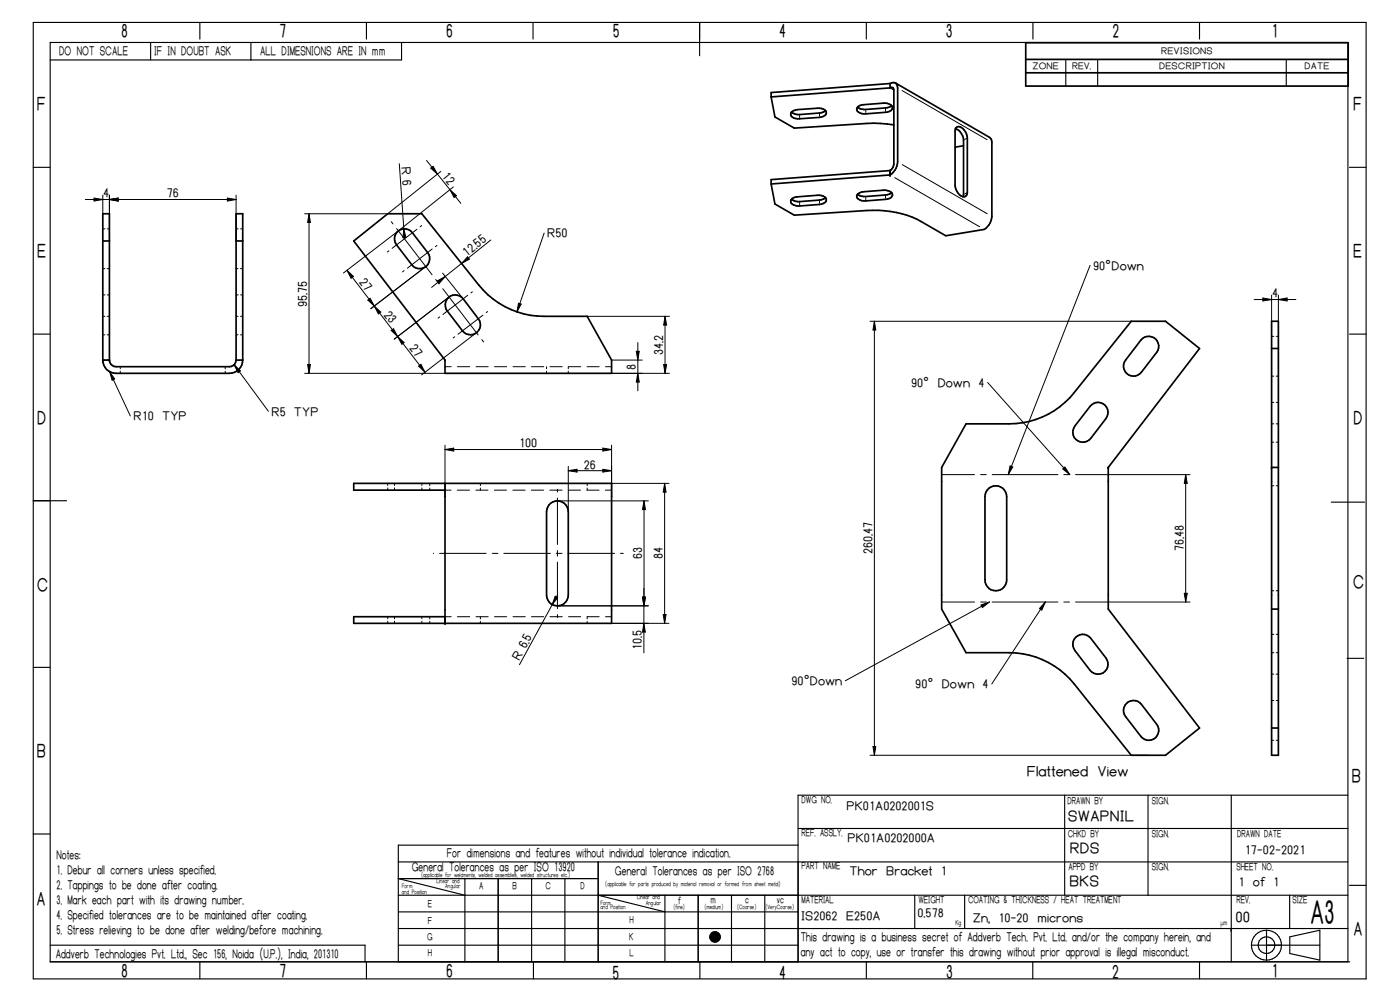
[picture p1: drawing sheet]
<svg xmlns="http://www.w3.org/2000/svg" width="420mm" height="297mm" viewBox="0 0 420 297" stroke-linecap="round" stroke-linejoin="round" font-family="sans-serif">
<g fill="none" stroke="#000" stroke-width=".34">
<path d="M10 6.7h400v287h-400zM45.2 12.7v5.3M60 6.7v5M75.3 12.7v5.3M110 6.7v5M120.5 12.7v5.3h-105.4M160 6.7v5M210 6.7v10M260 6.7v5M310 6.7v5M319.9 17.8v8M329.4 17.8v8"/>
<path d="M360 6.7v5M386 17.8v8M10 50.2h5M405 50.2h5M10 100.2h5M405 100.2h5M10 150.2h10M399.5 150.7h10M404.3 197.5h5M10 200.2h5M319.5 238.6v30M344.5 238.6v30"/>
<path d="M369.5 238.6v50M404.5 238.6h-165v50M10 250.2h5M179.5 258.6v30M239.5 253.6h-120v35M239.5 248.6h165M404.5 258.6h-285M119.5 268.6h120M119.5 278.6h285M139.5 263.6v25M149.5 263.6v25zM159.5 263.6v25"/>
<path d="M169.5 263.6v25M179.5 263.6h-60l20 5M199.5 268.6v20M209.5 268.6v20v-15M215 279.7l-1.9 1.8M219.5 268.6v20M229.5 268.6v20M239.5 273.6h-120M274.5 268.6v10M289.5 268.6v10M369.4 278.6v.9M380.1 279.1a4.5 4.5 0 0 0-4.5 4.5"/>
<path d="M380.1 279.1v9M380.1 279.1a4.5 4.5 0 0 1 4.5 4.5 4.5 4.5 0 0 1-4.5 4.5M387 268.6v10M404.5 268.6h-225l20 5M405 265.6h5M15.1 283.6h94.4v5M60 288.7v5M110 288.7v5M119.5 283.6h120M160.1 288.7v5M210 288.6v5M260 288.5v5"/>
<path d="M310 288.7v5M360 288.7v5M375.6 283.6a4.5 4.5 0 0 0 4.5 4.5M375.6 283.6h20.5M387.1 281.1l9-2v9l-9-2zM404.5 288.6v-275.9h-389.4v275.9h390"/>
<circle cx="380.1" cy="283.6" r="2.5"/>
</g>
<g fill="none" stroke="#000" stroke-width=".51">
<path d="M307.8 17.8h96.8M307.8 12.8h96.8v13h-96.8zM231.4 29.1l1.2 6 5.8 3.3 23.8-1.4 6.1 .5M237.4 33.7l.8-.5 1.1-.3 6.6-.4a1.58 1.58 0 0 1 2 1.9l-.8 .5-1.2 .3-6.6 .4a1.58 1.58 0 0 1-1.9-1.9zM247.7 33.2l-.7 .5-1.1 .2-5.9 .5-1.2-.1-1.2-.7M257.6 31.9l1.6-.5 7.2-.4a1.26 1.26 0 0 1 1.2 .7 1.26 1.26 0 0 1-.2 1.5l-1.6 .5-6 .5-1.2-.1a1.25 1.25 0 0 1-1.3-.8 1.25 1.25 0 0 1 .3-1.4zM267.1 25.1l-35.7 2.7v1.3M267.1 25.1v1.3M267.1 26.4l-35.7 2.7M267.1 25.1a1.4 1.4 0 0 1 1.6-.2 1.4 1.4 0 0 1 .7 1.5v22.2l-.5 1.9-.8 1.2-1 .8M267.1 26.4a.7 .7 0 0 1 .8-.1 .7 .7 0 0 1 .4 .8v22.1l-.3 .9-.9 1.1M267.6 31.7l-.8 .5-1 .2-6 .5-1.7-.3-.7-.5"/>
<path d="M268.7 24.9l28.3 16.3 .6 .9 .1 22.8-.5 1.9-.8 1.2-1 .8-11.6 1.9-7.3-4.2a29.9 29.9 0 0 0-16.3-3.3l-21.8 1.4-5.8-3.4-1.2-6M286.7 38.7a3.5 3.5 0 0 1 2.5 3.3l-.1 17M286.9 38.4a1.62 1.62 0 0 1 2.5 .6l.7 1.2 .2 1.2v16.3a1.24 1.24 0 0 1-.9 1.4 1.24 1.24 0 0 1-1.4-.6l-1.1-1.7-.3-1.2v-16.3zM307.8 21.8h96.8M237.4 59.9a2.43 2.43 0 0 1 1.9-.8l6.6-.5a1.58 1.58 0 0 1 2 1.9l-.8 .5-1.2 .3-5.9 .5-1.3-.1a1.26 1.26 0 0 1-1.3-1.8zM247.7 59.3l-.7 .5-1.1 .2-5.9 .5-1.2-.1-1.2-.6M257.3 58.4l.8-.6 1.1-.3 5.9-.4 1.2 .1a1.23 1.23 0 0 1 1.3 .7 1.23 1.23 0 0 1-.2 1.4l-1.6 .5-6 .5-1.2-.1a1.29 1.29 0 0 1-1.3-1.8zM267.1 52.5l-35.7 2.7M267.1 51.2l-35.7 2.7v1.3M267.1 51.2v1.3M267.6 57.8l-.8 .5-1 .2-6 .5-1.7-.2-.7-.5M289.2 43.7l-2.6 .5"/>
<path d="M30.8 72.3h2M70.9 72.3h1.9M106.2 72.3l10.2-8.2h10.2l17.1 21.5a25.1 25.1 0 0 0 19.6 9.3h12.9l7.3 13.1v4h-49.9v-4zM119.3 69.5a3 3 0 0 1 4.5 .4l4.5 5.9a3 3 0 0 1-.5 4.2 3 3 0 0 1-4.2-.6l-4.6-5.9a2.99 2.99 0 0 1 .3-4zM134.5 89.4a2.95 2.95 0 0 1 4.5 .3l4.5 5.9a2.99 2.99 0 0 1-.5 4.2 2.99 2.99 0 0 1-4.2-.5l-4.6-6a2.99 2.99 0 0 1 .3-3.9zM381.6 96.4h2.1v130.2h-2.1zM30.8 108h2M30.8 108v-43.9h2v43.9M30.8 108a3.9 3.9 0 0 0 4 4h34a4 4 0 0 0 4-4M32.8 108a1.97 1.97 0 0 0 2 2h34a2.03 2.03 0 0 0 2.1-2M70.9 108v-43.9h1.9v43.9M70.9 108h1.9"/>
<path d="M342.4 102.1a3 3 0 0 1 4.2-.6 3 3 0 0 1 .5 4.2l-4.5 6a2.99 2.99 0 0 1-4.2 .5 2.99 2.99 0 0 1-.6-4.2zM381.6 104.6h2.1M289.9 127.2h13a24.8 24.8 0 0 0 19.5-9.4l17.1-21.4h10.3l10.2 8.2-27.4 35.7v42.5l27.4 35.6-10.2 8.2h-10.3l-17.1-21.4a25.1 25.1 0 0 0-19.5-9.4h-13l-7.3-13v-42.5zM327.6 121.4a3 3 0 0 1 4 .2 3 3 0 0 1 .3 4l-4.5 5.9a3 3 0 0 1-4.3 .5 3 3 0 0 1-.5-4.2zM133.6 147.1h-27.4v-2.1h77.3v42h-77.3v-2h27.4M133.6 145v42M164.8 151.5a3.3 3.3 0 0 1 3.6-1 3.3 3.3 0 0 1 2.1 3v25.1a3.3 3.3 0 0 1-3.2 3.2 3.3 3.3 0 0 1-3.3-3.2v-25.1l.1-.7zM296.3 147a3.3 3.3 0 0 1 3.6-1.1 3.3 3.3 0 0 1 2.2 3.1v25a3.3 3.3 0 0 1-3.2 3.2 3.3 3.3 0 0 1-3.3-3.2v-25l.1-.7zM381.6 140.3h2.1M322.9 191.2a3 3 0 0 1 4.5 .3l4.5 5.9a3 3 0 0 1-.5 4.3 3 3 0 0 1-4.3-.6l-4.5-5.9a3.1 3.1 0 0 1 .3-4zM381.6 182.8h2.1M338.1 211a2.99 2.99 0 0 1 4.5 .3l4.5 6a2.99 2.99 0 0 1-.5 4.2 2.99 2.99 0 0 1-4.2-.6l-4.6-5.9a2.93 2.93 0 0 1 .3-4z"/>
<path d="M381.6 218.4h2.1"/>
<circle cx="214.6" cy="281.1" r="1.51"/>
</g>
<g fill="#000">
<path d="M28.2 59.4l2.6 .5-2.6 .4zM32.8 59.9l2.7-.5v.9zM68.2 59.4l2.7 .5-2.7 .4zM129.3 50.5l.7-.6 1.3 2.3zM135 56.9l2 1.8-.7 .6zM92.7 64.1l.5 2.7h-.9zM121.2 68.7l.6 2.5-.9 .1zM140.3 77l.6 .8-2.4 1.2zM104.1 81.1l2 1.8-.7 .6zM110.4 90l.7-.5 1.2 2.3zM112.3 91.9l2 1.7-.7 .6zM117.4 99.1l.7-.5 1.2 2.4z"/>
<path d="M131.3 84.2l2.3-1.2-1.7 2zM155.6 91l.8 .2-1.3 2.4zM199.6 94.9l.5 2.6h-.9zM262.4 96.4l.4 2.6h-.8zM379 89.4l2.6 .5-2.6 .4zM383.7 89.9l2.6-.5v.9zM32.9 111.5l1.5 2.2-.8 .4zM70.3 109.4l1.9 1.9-.8 .5zM92.3 109.4h.9l-.5 2.6zM119.3 101l2 1.8-.7 .5zM125.6 109.9l.7-.6 1.2 2.4zM191 105.4h.8l-.4 2.6z"/>
<path d="M191.4 112l.4 2.6h-.8zM199.2 109.4h.9l-.5 2.6zM133.6 134.9l2.6-.4v.8zM180.9 134.5l2.6 .4-2.6 .4zM303.1 139.8l.8 .3-1.3 2.3zM170.5 141.2l2.7-.4v.8zM180.9 140.8l2.6 .4-2.6 .4zM193.3 150.3l.4 2.6h-.9zM199.5 145l.4 2.7h-.9zM319 140.7l.6-.6 1.4 2.3zM355.8 142.4l.5 2.6h-.9zM166.6 178.9l.8 .4-1.7 2.1z"/>
<path d="M192.8 179.2h.9l-.5 2.6zM192.8 179.2h.9l-.4 2.6zM355.4 178h.9l-.5 2.6zM193.2 187l.5 2.7h-.9zM199 184.4h.9l-.4 2.6zM294.4 181.5l2.5-.9-2.1 1.7zM313.7 180.6l-1 2.4-.8-.4zM262 224h.8l-.4 2.6z"/>
<circle cx="214.6" cy="281.1" r="1.51"/>
</g>
<g fill="#000">
<circle cx="267.1" cy="51.2" r=".25"/>
<circle cx="267.1" cy="52.5" r=".25"/>
<circle cx="30.8" cy="108" r=".25"/>
<circle cx="32.8" cy="108" r=".25"/>
<circle cx="332.6" cy="140.3" r=".25"/>
<circle cx="381.6" cy="140.3" r=".25"/>
<circle cx="133.6" cy="187" r=".25"/>
</g>
<g fill="none" stroke="#000" stroke-width=".3">
<path d="M240 34.7v.6M245.9 34.2v.6M259.8 33.2v.6M265.8 32.7v.6M267.5 26.5l.5 .4M270.8 27.2l25.4 14.7M25.6 59.9h45.3M28.2 59.4l2.6 .5-2.6 .4zM30.8 58.5v5.6M32.8 59.9l2.7-.5v.9zM32.8 58.5v13.8M68.2 59.4l2.7 .5-2.7 .4z"/>
<path d="M70.9 58.5v13.8M119.8 49.1l1.6 22.6M128 48.1l10.3 12.9M129.3 50.5l.7-.6 1.3 2.3zM132.3 51.4l-15.9 12.7h-25M135 56.9l2 1.8-.7 .6zM136 56.1l-16.4 13.2-16.5 12.6M259.8 59.3v.6M265.8 58.8v.7M268.5 53.3l25.5 14.7M270.8 49.4l25.5 14.7M290 41.6l-.5 .3"/>
<path d="M290 57.9l-.5 .3M30.8 68.7h.7M32.2 68.7h.6M70.9 68.7h.6M72.2 68.7h.6M92.7 64.1l.5 2.7h-.9zM92.7 64.1v47.9M116.7 75.3l-.5 .3M117.4 66.5l.5 .7M119 68.6l10.7 13.8M121.2 68.7l.6 2.5-.9 .1zM125.1 68.8l-7.4 5.7"/>
<path d="M126.6 67.7l-.5 .3M127.8 80l-16.5 12.6M129.7 74.7l-7.5 5.8M131.1 73.7l-.4 .3M140.3 77l.6 .8-2.4 1.2zM147.3 72l-17.8 14.2M163.3 69.9l-8.2 23.7M240 60.8v.6M245.9 60.4v.6M327.1 79.6l-24.5 62.8M30.8 94.9h.7M30.8 88.5h.7"/>
<path d="M30.8 80.6h.7M32.2 94.9h.6M32.2 80.6h.6M32.2 88.5h.6M70.9 94.9h.5M70.9 88.5h.6M70.9 80.6h.5M72.2 94.9h.6M72.2 80.6h.6M72.2 88.5h.6M104.1 81.1l23.4 30.6M104.1 81.1l2 1.8-.7 .6z"/>
<path d="M110.4 90l.7-.5 1.2 2.3zM112.3 91.9l2 1.7-.7 .6zM117.4 99.1l.7-.5 2.5 4.7 .7-.5zM121.3 81.2l-.5 .4M130.8 83.9l1 1.3M131.3 84.2l2.3-1.2-1.7 2zM131.9 95.1l-.4 .4M132.8 82l6.2 7.7M132.9 86.6l10.6 13.9M134.8 89.1l-16.5 12.7M140.4 88.6l-7.5 5.8M141.8 87.5l-.5 .4"/>
<path d="M143 99.8l-16.5 12.7M144.9 94.6l-7.5 5.7M146.3 93.5l-.4 .3M155.6 91l.8 .2-1.3 2.4zM176.2 94.9h24.7M199.6 94.9v17.1M199.6 94.9l.5 2.6h-.9zM261.1 96.4h78.4M262.4 96.4l.4 2.6h-.8zM262.4 96.4v130.2M376.4 89.9h12.5M379 89.4l2.6 .5-2.6 .4z"/>
<path d="M381.6 88.6v7.8M383.7 88.6v7.8M383.7 89.9l2.6-.5v.9zM30.8 108h.7M30.8 100.5h.7M32.2 108h.6M32.2 100.5h.6M32.9 111.5l1.5 2.2-.8 .4zM32.9 111.5l6.2 13.3M36.1 110v.7M36.1 111.4v.6M67.6 110v.7"/>
<path d="M67.6 111.4v.6M70.3 109.4l1.9 1.9-.8 .5zM70.3 109.4l10.2 14M70.9 100.5h.5M72.2 100.5h.6M91.4 112h42.2M92.3 109.4h.9l-.5 2.6zM125.6 109.9l.7-.6 1.2 2.4zM133.6 108h.1M133.6 110h1.8M136.5 101l-.5 .4M137.3 110h3.7"/>
<path d="M142.9 110h3.6M144.6 101.9l.5 .7M148.4 110h3.7M154 110h3.6M159.5 110h3.7M164 110v.7M164 111.4v.6M165 110h3.7M170.5 110v.7M170.5 111.4v.6M170.6 110h3.7M176.2 110h3.6"/>
<path d="M181.7 110h1.8M183.5 112h17.4M183.5 108h9.2M191 105.4h.8l-.4 2.6zM191.4 102.8v14.5M191.4 112l.4 2.6h-.8zM199.2 109.4h.9l-.5 2.6zM296.4 114.8l24.6 27.6M381.6 112.9h.7M381.6 100.9h.7M383 112.9h.7M383 100.9h.7"/>
<path d="M133.6 133.6v15.5M133.6 134.9l2.6-.4v.8zM133.6 134.9h49.9M170.5 139.9v13.6M180.9 134.5l2.6 .4-2.6 .4zM183.5 133.6v15.5M303.1 139.8l.8 .3-1.3 2.3zM381.6 127.2h.7M381.6 132.7h.7M381.6 120.7h.7M383 127.2h.7M383 132.7h.7"/>
<path d="M383 120.7h.7M116.4 145v.7M116.4 146.4v.7M118.4 145v.7M118.4 146.4v.7M126.6 145v.7M126.6 146.4v.7M129 145v.7M129 146.4v.7M133.6 147.1h1.8M133.6 145v.7M133.6 146.4v.7"/>
<path d="M137.2 147.1h3.7M142.8 147.1h3.7M144.2 145v.7M144.2 146.4v.7M148.4 147.1h3.6M153.9 147.1h3.7M159.5 147.1h3.6M165 147.1h3.7M167.3 150.3h27.3M167.3 146.8v.8M167.3 149.4v14M170.5 141.2l2.7-.4v.8z"/>
<path d="M170.5 141.2h13M170.6 147.1h3.6M176.1 147.1h3.7M176.2 145v.7M176.2 146.4v.7M180.9 140.8l2.6 .4-2.6 .4zM181.7 147.1h1.8M183.5 145h17.3M193.3 150.3l-.1 45.6M193.3 150.3l.4 2.6h-.9zM199.5 145l.4 2.7h-.9zM199.5 145v42"/>
<path d="M282.6 142.4h9.9M294.3 142.4h1.7M297.8 142.4h19.7M319 140.7l.6-.6 1.4 2.3zM319.3 142.4h1.7M322.8 142.4h34.4M355.8 142.4l.5 2.6h-.9zM355.8 142.4v38.2M381.6 140.3h.7M381.6 145.8h.7M383 140.3h.7M383 145.8h.7"/>
<path d="M130 166h.2M131.9 166h14M147.7 166h1.7M151.2 166h14M166.6 178.9l.8 .4-1.7 2.1zM167 166h1.7M167.3 165.2v1.7M167.3 168.7v13.9M167.3 178.6l-11.4 20.8M170.5 166h13.9M186.2 166h.9M192.8 179.2h.9l-.4 2.6z"/>
<path d="M193.7 179.2l-.5 2.6M355.4 178h.9l-.5 2.6zM381.6 177.2h.7M383 177.2h.7M116.4 185v.7M116.4 186.4v.6M118.4 185v.7M118.4 186.4v.6M126.6 185v.7M126.6 186.4v.6M129 185v.7M129 186.4v.6"/>
<path d="M133.6 185h1.8M133.6 185v.7M133.6 186.4v.6M137.3 185h3.7M142.9 185h3.6M144.2 185v.7M144.2 186.4v.6M148.4 185h3.7M154 185h3.6M159.5 185h3.7M165 185h3.7M167.3 181.8h27.3"/>
<path d="M167.3 184.4v.9M170.6 185h3.7M176.2 185h3.6M176.2 185v.7M176.2 186.4v.6M181.7 185h1.8M183.5 187h17.3M193.2 187l.5 2.7h-.9zM199 184.4h.9l-.4 2.6zM282.6 180.6h9.9M294.3 180.6h1.7M294.4 181.5l2.5-.9-2.1 1.7z"/>
<path d="M296.9 180.6l-43.2 23.7M297.8 180.6h19.7M313.7 180.6l-16.1 24.6M313.7 180.6l-1 2.4-.8-.4zM319.3 180.6h1.7M322.8 180.6h34.4M381.6 195.8h.7M381.6 190.3h.7M383 195.8h.7M383 190.3h.7M381.6 202.3h.7M381.6 210.2h.7"/>
<path d="M383 202.3h.7M383 210.2h.7M261.1 226.6h83.6M262 224h.8l-.4 2.6zM381.6 222.1h.7M383 222.1h.7"/>
</g>
<text font-size="12.7" x="393.2" y="276.9">A3</text>
<g font-size="7.3">
<text x="36.4" y="11.2">8</text>
<text x="83.9" y="11.2">7</text>
<text x="133.9" y="11.2">6</text>
<text x="183.9" y="11.2">5</text>
<text x="233.9" y="11.2">4</text>
<text x="283.9" y="11.2">3</text>
<text x="333.9" y="11.2">2</text>
<text x="381.6" y="11.2">1</text>
<text x="11.1" y="32.9">F</text>
<text x="406.1" y="32.9">F</text>
<text x="11.1" y="77.2">E</text>
<text x="406.1" y="77.2">E</text>
<text x="11.2" y="127.2">D</text>
<text x="406.2" y="127.2">D</text>
<text x="11.1" y="177.2">C</text>
<text x="406" y="176.4">C</text>
<text x="11.1" y="227.2">B</text>
<text x="405.7" y="234.8">B</text>
<text x="11" y="271.4">A</text>
<text x="406.2" y="280.5">A</text>
<text x="36.4" y="293.2">8</text>
<text x="83.9" y="293.2">7</text>
<text x="133.9" y="293.2">6</text>
<text x="183.8" y="293.9">5</text>
<text x="233.9" y="293.9">4</text>
<text x="283.9" y="293.5">3</text>
<text x="333.8" y="293.4">2</text>
<text x="381.6" y="293.2">1</text>
</g>
<g font-size="5.8">
<text x="320.5" y="246.2">SWAPNIL</text>
<text x="321.1" y="256.1">RDS</text>
<text x="321" y="265.9">BKS</text>
<text x="370.7" y="276.6">00</text>
</g>
<text font-size="5.6" x="308.1" y="232.9">Flattened View</text>
<g font-size="4.9">
<text x="17.8" y="16.6">DO NOT SCALE</text>
<text x="46.3" y="16.4">IF IN DOUBT ASK</text>
<text x="78.1" y="16.5">ALL DIMESNIONS ARE IN mm</text>
<text x="120.6" y="50" transform="rotate(86 120.6 50)">R 6</text>
<text x="132.5" y="52.7" transform="rotate(51 132.5 52.7)">12</text>
<text x="30.9" y="59.2">4</text>
<text x="50" y="59.2">76</text>
<text x="164.2" y="71.2">R50</text>
<text x="140" y="77" transform="rotate(-39 140 77)">12.</text>
<text x="143.3" y="74.4" transform="rotate(-39 143.3 74.4)">55</text>
<text x="328.1" y="80.9">90°Down</text>
<text x="107.6" y="84.6" transform="rotate(52 107.6 84.6)">27</text>
<text x="381.8" y="89.2">4</text>
<text x="92.1" y="92" transform="rotate(-90 92.1 92)">95.75</text>
<text x="115.1" y="94.4" transform="rotate(53 115.1 94.4)">23</text>
<text x="122.8" y="104.5" transform="rotate(52 122.8 104.5)">27</text>
<text x="199" y="106.5" transform="rotate(-90 199 106.5)">34.2</text>
<text x="190.7" y="111" transform="rotate(-90 190.7 111)">8</text>
<text x="273.5" y="116.1">90° Down 4</text>
<text x="81.4" y="124.7">R5 TYP</text>
<text x="40" y="126.1">R10 TYP</text>
<text x="155.8" y="134.2">100</text>
<text x="175.2" y="140.6">26</text>
<text x="192.6" y="167.9" transform="rotate(-90 192.6 167.9)">63</text>
<text x="198.8" y="167.9" transform="rotate(-90 198.8 167.9)">84</text>
<text x="261.8" y="166.4" transform="rotate(-90 261.8 166.4)">260.47</text>
<text x="355.2" y="165.4" transform="rotate(-90 355.2 165.4)">76.48</text>
<text x="158.8" y="192.7" transform="rotate(-61 158.8 192.7)">5</text>
<text x="192.6" y="194.9" transform="rotate(-90 192.6 194.9)">10.5</text>
<text x="155.8" y="198.3" transform="rotate(-61 155.8 198.3)">R 6.</text>
<text x="237.6" y="205.6">90°Down</text>
<text x="274.7" y="206.5">90° Down 4</text>
<text x="254" y="242.9">PK01A0202001S</text>
<text x="17" y="257.6">Notes:</text>
<text x="134.1" y="257">For dimensions and features without individual tolerance indication.</text>
<text x="254.3" y="252.6">PK01A0202000A</text>
<text x="373.6" y="256.3">17-02-2021</text>
<text x="17" y="262.1">1. Debur all corners unless specified.</text>
<text x="123.6" y="261.3">General Tolerances as per ISO 13920</text>
<text x="184.6" y="262.6">General Tolerances as per ISO 2768</text>
<text x="254.9" y="262.6">Thor Bracket 1</text>
<text x="17" y="266.7">2. Tappings to be done after coating.</text>
<text x="371.7" y="265.8">1 of 1</text>
<text x="17" y="271.2">3. Mark each part with its drawing number.</text>
<text x="17" y="275.7">4. Specified tolerances are to be maintained after coating.</text>
<text x="275.4" y="275">0.578</text>
<text x="17" y="280.2">5. Stress relieving to be done after welding/before machining.</text>
<text x="240.4" y="276.1">IS2062 E250A</text>
<text x="292" y="276.8">Zn, 10-20 microns</text>
<text x="16.7" y="287.5">Addverb Technologies Pvt. Ltd., Sec 156, Noida (U.P.), India, 201310</text>
<text x="240.3" y="282.2">This drawing is a business secret of Addverb Tech. Pvt. Ltd. and/or the company herein, and</text>
<text x="240.3" y="286.7">any act to copy, use or transfer this drawing without prior approval is illegal misconduct.</text>
</g>
<g font-size="3.9">
<text x="240.6" y="241">DWG NO.</text>
<text x="320.4" y="241.3">DRAWN BY</text>
<text x="345.6" y="241.3">SIGN.</text>
<text x="240.6" y="250.9">REF. ASSLY.</text>
<text x="320.5" y="251.1">CHKD BY</text>
<text x="345.6" y="251.1">SIGN.</text>
<text x="371.3" y="251.1">DRAWN DATE</text>
<text x="240.6" y="260.8">PART NAME</text>
<text x="320.6" y="261.2">APPD BY</text>
<text x="345.6" y="261.2">SIGN.</text>
<text x="371" y="261.2">SHEET NO.</text>
<text x="143.8" y="266.8">A</text>
<text x="153.8" y="266.8">B</text>
<text x="163.7" y="266.8">C</text>
<text x="174.2" y="266.8">D</text>
<text x="128.4" y="272.1">E</text>
<text x="203.5" y="271.2">f</text>
<text x="213.2" y="271">m</text>
<text x="223.7" y="271">c</text>
<text x="233.2" y="271">vc</text>
<text x="240.6" y="270.9">MATERIAL</text>
<text x="275.6" y="270.9">WEIGHT</text>
<text x="290.5" y="270.9">COATING &amp; THICKNESS / HEAT TREATMENT</text>
<text x="371" y="270.9">REV.</text>
<text x="387.9" y="270.9">SIZE</text>
<text x="128.2" y="281.9">G</text>
<text x="128.4" y="277.2">F</text>
<text x="188.9" y="277.1">H</text>
<text x="128.4" y="286.9">H</text>
<text x="188.8" y="282.1">K</text>
<text x="188.9" y="287">L</text>
</g>
<g font-size="3.7">
<text x="348.4" y="16.3">REVISIONS</text>
<text x="309.9" y="20.8">ZONE</text>
<text x="321.8" y="20.8">REV.</text>
<text x="347.8" y="20.8">DESCRIPTION</text>
<text x="391.5" y="20.8">DATE</text>
</g>
<g font-size="2.8">
<text x="286.7" y="277.7">Kg</text>
<text x="366.4" y="277.7">μm</text>
</g>
<g font-size="2.4">
<text x="126.4" y="263.1">(applicable for weldments, welded assemblies, welded structures etc.)</text>
<text x="120.6" y="268.1">and Position</text>
<text x="120.6" y="266.5">Form</text>
<text x="131" y="265">Linear and</text>
<text x="133.6" y="266.5">Angular</text>
<text x="181.6" y="265.8">(applicable for parts produced by material removal or formed from sheet metal)</text>
<text x="191.2" y="269.8">Linear and</text>
<text x="180.2" y="271.4">Form</text>
<text x="180.2" y="272.9">and Position</text>
<text x="193.8" y="271.4">Angular</text>
<text x="202.1" y="272.9">(fine)</text>
<text x="211.4" y="272.9">(medium)</text>
<text x="221.2" y="272.9">(Coarse)</text>
<text x="229.7" y="272.9">(VeryCoarse)</text>
</g>
</svg>
